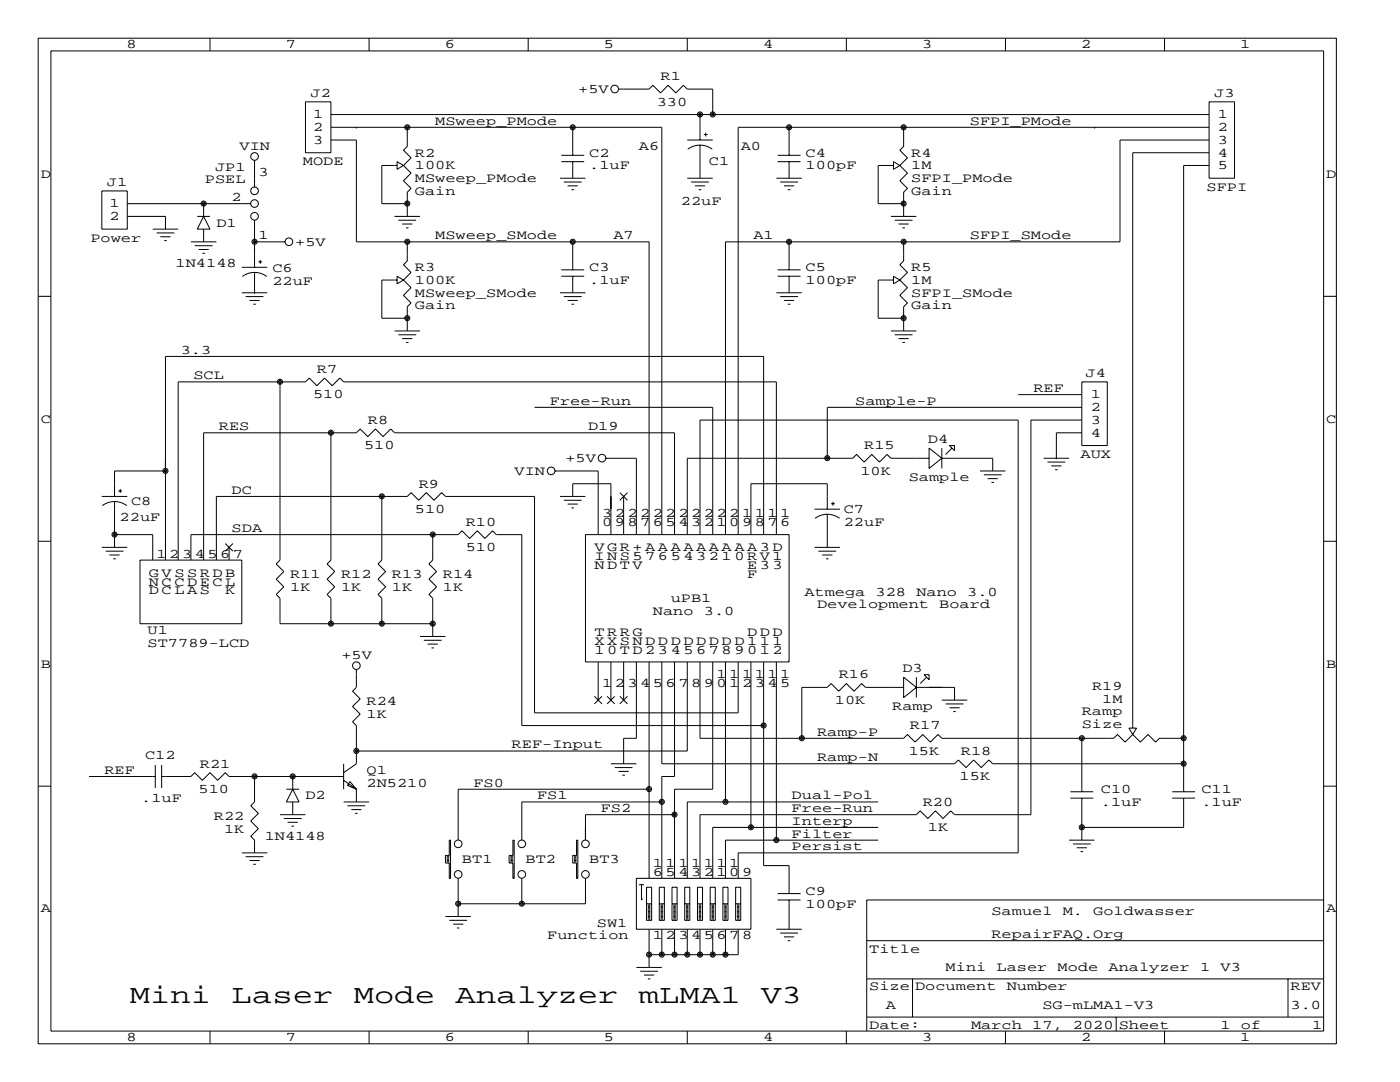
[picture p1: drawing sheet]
<svg xmlns="http://www.w3.org/2000/svg" width="279mm" height="216mm" viewBox="0 0 279 216" stroke-linecap="round" stroke-linejoin="round" font-family="sans-serif">
<g fill="none" stroke="#000" stroke-width=".2">
<path d="M7.6 7.6h259.1v200.7h-259.1zM10.2 10.2h254v195.5h-254zM41.9 7.6v2.6M73.7 7.6v2.6M105.4 7.6v2.6M123.4 17.8h6.1l.8-.8 1.5 1.5 1.5-1.5 1.6 1.5 1.5-1.5 .8 .8h5v5.1M137.2 7.6v2.6M168.9 7.6v2.6M200.7 7.6v2.6M232.4 7.6v2.6M20.3 38.1h5.1v7.6h-5.1zM50.8 33h.1"/>
<path d="M50.8 32v5.3M61 20.3h5v10.2h-5zM66 27.9h5.1v20.4h58.4v58.4M66 22.9h175.3M66 25.4h66.1v81.3M71.1 25.4h.1M79.2 33h-3v7.6h5.1M79.2 32.3l1.3 .7-1.3 .8zM80.5 33l1.5 1.5-1.5 1.6 1.5 1.5-.7 .8v4.8M81.3 25.4v3.8l-.8 .8 1.5 1.5-1.5 1.5M111.8 35.6h5M112 32.3h4.6"/>
<path d="M112 31h4.6M112.5 36.3h3.6M113.3 37.1h2M114 37.8h.6M114.3 25.4v5.6M114.3 32.3v3.3M137.2 35.6h5M137.2 27.9h5M137.3 29.8a4.1 4.1 0 0 1 4.8 0M137.9 36.3h3.6M138.7 37.1h2M139.4 37.8h.6"/>
<path d="M139.7 22.9h.1M139.7 22.9v5M139.7 29v6.6M140.5 26.8h.7M140.8 26.5v.7M154.9 35.6h5.1M155.2 32.3h4.6M155.2 31h4.6M155.7 36.3h3.6M156.5 37.1h2M157.2 37.8h.5M157.5 25.4v5.6"/>
<path d="M157.5 32.3v3.3M178.3 33h-3v7.6h5M178.3 32.3l1.3 .7-1.3 .8zM179.6 33l1.5 1.5-1.5 1.6 1.5 1.5-.8 .8v4.8M180.3 25.4v3.8l-.7 .8 1.5 1.5-1.5 1.5M218.4 25.4h.1M241.3 20.3h5.1v15.3h-5.1zM241.3 33h-5.1v125M241.3 27.9h-17.8v20.4h-78.7v58.4M241.3 30.5h-15.2v114.8M241.3 25.4h-94v81.3M7.6 59.1h2.6"/>
<path d="M25.4 43.2h7.6v2.5M25.4 40.6h24.6M30.5 45.7h5.1M31.2 46.5h3.6M32 47.2h2M32.8 48h.5M38.1 48.3h5.1M38.9 49h3.5M39.4 43.2h2.5M39.6 49.8h2.1M40.4 50.5h.5M40.6 43.2l1.3 2.5h-2.5z"/>
<path d="M40.6 40.6v2.6M40.6 45.7v2.6M48.3 58.4h5M48.3 53.3h5M48.4 55.2a4.1 4.1 0 0 1 4.8 0M49 59.2h3.6M49.8 59.9h2M50.8 58.4h.1M50.8 43.9v9.4M50.8 54.4v4M50.8 48.3h6.1M51.6 52.2h.7"/>
<path d="M51.9 51.9v.7M78.7 43.2h5.1M79.2 55.9h-3v7.6h5.1M79.2 55.1l1.3 .8-1.3 .7zM79.5 43.9h3.6M80.3 44.7h2M80.5 55.9l1.5 1.5-1.5 1.5 1.5 1.6-.7 .7v4.8M81 45.5h.5M81.3 48.3v3.8l-.8 .7 1.5 1.6-1.5 1.5M111.8 58.4h5M112 55.1h4.6M112 53.8h4.6"/>
<path d="M112.5 59.2h3.6M113.3 59.9h2M114.3 48.3v5.5M114.3 55.1v3.3M154.9 58.4h5.1M155.2 55.1h4.6M155.2 53.8h4.6M155.7 59.2h3.6M156.5 59.9h2M157.5 48.3v5.5M157.5 55.1v3.3M177.8 43.2h5.1"/>
<path d="M178.3 55.1l1.3 .8-1.3 .7zM178.3 55.9h-3v7.6h5M178.6 43.9h3.5M179.3 44.7h2.1M179.6 55.9l1.5 1.5-1.5 1.5 1.5 1.6-.8 .7v4.8M180.1 45.5h.5M180.3 48.3v3.8l-.7 .7 1.5 1.6-1.5 1.5M264.2 59.1h2.5M50.5 60.7h.6M55.9 76.2v35.6l-.8 .7 1.5 1.5-1.5 1.6 1.5 1.5-1.5 1.5 .8 .8v5.1h30.5M78.7 66h5.1M79.5 66.8h3.6"/>
<path d="M80.3 67.6h2M81 68.3h.5M114 60.7h.6M157.2 60.7h.5M177.8 66h5.1M178.6 66.8h3.5M179.3 67.6h2.1M180.1 68.3h.5M203.2 78.7h12.7M215.9 76.2h5.1v12.7h-5.1zM20.3 99.1h5.1M23.6 98h.8"/>
<path d="M24 97.6v.7M33 94h-10.1v5.1M66 86.4v25.4l-.7 .7 1.5 1.5-1.5 1.6 1.5 1.5-1.5 1.5 .7 .8v5.1M76.2 99.1v12.7l-.8 .7 1.6 1.5-1.6 1.6 1.6 1.5-1.6 1.5 .8 .8v5.1M106.7 81.3h35.5v25.4M110.7 94h8.7v12.7M111.8 99.1h5M112.5 99.8h3.6M114.3 99.1v-2.6h7.6v10.2M120.9 91.4h6.1v15.3M123.7 98.3l1.5 1.5M124.5 99.1v7.6"/>
<path d="M125.2 98.3l-1.5 1.5M185.4 91.4h-7.6l-.8-.7-1.5 1.5-1.5-1.5-1.5 1.5-1.6-1.5-.7 .7h-33v15.3M185.4 89.4l2.6 2-2.6 2.1zM188 91.4h10.1v2.6M188 89.4v4.1M189.5 88.9h1v1zM190 89.4l-1.3 1.3M195.6 94h5.1M196.3 94.7h3.6M197.1 95.5h2M197.9 96.3h.5M208.3 91.4h5.1"/>
<path d="M209 92.2h3.6M209.8 93h2M210.6 93.7h.5M210.8 91.4h.1M215.9 83.8h-10.2v78.8h-15.2l-.8-.8-1.5 1.5-1.5-1.5-1.5 1.5-1.6-1.5-.7 .8h-43.2v12.7M215.9 81.3h-50.8v10.1M215.9 86.4h-5.1v5M7.6 108h2.6M20.3 109.2h5.1M20.4 100.9a4.1 4.1 0 0 1 4.9 0M21.1 110h3.5M21.8 110.7h2.1"/>
<path d="M22.6 111.5h.5M22.9 100.1v9.1M22.9 106.7h7.6v5.1M27.9 111.8h20.4v12.7h-20.4zM38.1 111.8v-5.1h53.3l.8-.8 1.5 1.5 1.5-1.5 1.6 1.5 1.5-1.5 .8 .8h5v38.1h48.3M43.2 111.8v-12.7h38.1l.7-.8 1.6 1.5 1.5-1.5 1.5 1.5 1.5-1.5 .8 .8h17.8v43.1h40.6v-10.1M45 108.5l1.5 1.5M45.7 109.2v2.6M46.5 108.5l-1.5 1.5M86.4 106.7v5.1l-.8 .7 1.5 1.5-1.5 1.6 1.5 1.5-1.5 1.5 .8 .8v7.6M113.3 100.6h2M114 101.3h.6"/>
<path d="M116.8 106.7h40.7v25.4h-40.7zM134.6 106.7v-20.3h-55.9l-.7-.8-1.5 1.5-1.6-1.5-1.5 1.5-1.5-1.5-.8 .8h-30.5v25.4M139.7 106.7v-22.9h63.5v86.4h-55.9v5.1M152.4 106.7v-35.6h-119.4v40.7M154.9 106.7v-30.5h-86.3l-.8-.8-1.5 1.6-1.5-1.6-1.6 1.6-1.5-1.6-.7 .8h-25.4v35.6M162.6 101.6h5M162.6 109.2h5M162.7 103.4a4.1 4.1 0 0 1 4.8 0M163.3 110h3.6M164.1 110.7h2M164.8 111.5h.6M165.1 101.6v-5.1h-15.2v10.2"/>
<path d="M165.1 102.6v6.6M165.9 100.5h.7M166.2 100.1v.8M264.2 108h2.5M71.1 133.6v3.6l-.7 .7 1.5 1.5-1.5 1.6 1.5 1.5-1.5 1.5 .7 .8v7.6l-2.5 1.8M83.8 127h5.1M84.6 127.8h3.5M85.3 128.5h2.1M86.1 129.3h.5M118.6 138.9l1.5 1.6M119.4 132.1v7.6M120.1 138.9l-1.5 1.6"/>
<path d="M121.2 138.9l1.5 1.6M121.9 132.1v7.6M122.7 138.9l-1.5 1.6M123.7 138.9l1.5 1.6M124.5 132.1v7.6M125.2 138.9l-1.5 1.6M127 132.1v15.2h-2.5v5.1M129.5 132.1v43.2M132.1 132.1v20.3h58.4l.8-.8 1.5 1.6 1.5-1.6 1.5 1.6 1.6-1.6 .7 .8h38.1M134.6 132.1v22.8h-2.5v20.4M137.2 132.1v17.8h-66.1M139.7 132.1v15.2h40.6l.8-.7 1.5 1.5 1.5-1.5 1.6 1.5 1.5-1.5 .8 .7h34.2l.8-.7 1.5 1.5 1.6-1.5"/>
<path d="M142.2 132.1v25.4h-7.6v17.8M144.8 132.1v27.9M149.9 132.1v33M152.4 132.1v40.6h5.1v5.6M154.9 132.1v35.5M180.3 135.1l2.6 2.1-2.6 2zM180.3 137.2h-7.6l-.7-.8-1.6 1.5-1.5-1.5-1.5 1.5-1.5-1.5-.8 .8h-5.1v10.1M182.9 137.2h7.6v2.5M182.9 135.1v4.1M184.4 134.6h1v1zM184.9 135.1l-1.3 1.3M188 139.7h5"/>
<path d="M7.6 156.9h2.6M17.8 154.9h13.2M31 152.7v4.5M32.3 154.9h5.8l.8-.7 1.5 1.5 1.5-1.5 1.5 1.5 1.6-1.5 .7 .7h22.9M32.3 152.7v4.5M50.8 154.9v5.1l-.8 .8 1.6 1.5-1.6 1.5 1.6 1.6-1.6 1.5 .8 .7v2.6M57.1 157.5h2.6M58.4 157.5l1.3 2.5h-2.6zM58.4 154.9v2.6M68.6 152.4v5.1M68.6 155.7l2.5 1.8M69.8 156l1.3 1.5-1.8-.8z"/>
<path d="M71.1 149.9h.1M71.1 157.5v2.5M121.9 152.4h5.1M122.7 153.2h3.5M123.4 153.9h2.1M124.2 154.7h.5M129.5 157.5h-38.1v10.1M188.7 140.5h3.6M189.5 141.2h2M190.2 142h.6M213.6 159.3h4.6M213.6 158h4.6"/>
<path d="M215.9 147.3h.1M215.9 147.3v10.7M215.9 159.3v8.3M225.3 145.3h1.5l-.7 1.3zM226.1 146.6l1.5 1.5 1.5-1.5 1.5 1.5 .8-.8h4.8M233.9 159.3h4.6M233.9 158h4.6M236.2 159.3v5.8h-20.3M264.2 156.9h2.5M48.3 170.2h5M49 170.9h3.6M49.8 171.7h2"/>
<path d="M50.5 172.5h.6M55.9 162.6h5.1M56.6 163.3h3.6M57.4 164.1h2M58.2 164.8h.5M58.4 160v2.6M68.6 160h5.1M69.3 160.8h3.6M70.1 161.5h2M70.9 162.3h.5M89.2 170.9h.5M89.2 171.7h.5"/>
<path d="M89.2 171.2h.5M89.2 171.4h.5M89.2 172h.5M89.7 167.6h.2v7.7h-.2v-3.1h-.8v-1.5h.8zM91.4 175.3v7.6M101.9 170.9h.5M101.9 171.7h.5M101.9 171.2h.5M101.9 171.4h.5M101.9 172h.5M102.4 167.6h.2v7.7h-.2v-3.1h-.8v-1.5h.8zM104.1 175.3v5"/>
<path d="M114.6 170.9h.5M114.6 171.7h.5M114.6 171.2h.5M114.6 171.4h.5M114.6 172h.5M115.1 167.6h.2v7.7h-.2v-3.1h-.8v-1.5h.8zM116.8 175.3v5h-25.4M127 175.3h22.9v10.1h-22.9zM127.5 176.5h1M128 176.5v3.1l.3-.3M129 177h1v6.6h-1zM131.6 177h1v6.6h-1z"/>
<path d="M132.1 160h-28v7.6M134.1 177h1v6.6h-1zM134.6 162.6h-17.8v5M136.7 177h1v6.6h-1zM139.2 177h1v6.6h-1zM141.7 177h1v6.6h-1zM144.3 177h1v6.6h-1zM146.8 177h1v6.6h-1zM155.2 179.6h4.6M155.2 178.3h4.6M157.5 179.6v5.8M175.3 160h-38.1v15.3"/>
<path d="M175.3 167.6h-30.5v7.7M175.3 165.1h-33.1v10.2M213.4 167.6h5M214.1 168.4h3.6M214.9 169.2h2M215.6 169.9h.6M264.2 179.6h-91.2v26.1M88.9 182.9h5.1M89.7 183.6h3.5M90.4 184.4h2.1M91.2 185.2h.5M127 193h5.1"/>
<path d="M127.8 193.8h3.5M128.5 194.6h2.1M129 180.3h1M129.3 195.3h.5M129.3 182.9h.5M129.3 180.6h.5M129.3 180.8h.5M129.3 181.1h.5M129.3 181.4h.5M129.3 181.6h.5M129.3 181.9h.5M129.3 182.1h.5"/>
<path d="M129.3 182.4h.5M129.3 182.6h.5M129.3 183.1h.5M129.3 183.4h.5M129.5 185.4v7.6M131.6 180.3h1M131.8 182.9h.5M131.8 180.6h.5M131.8 180.8h.5M131.8 181.1h.5M131.8 181.4h.5M131.8 181.6h.5"/>
<path d="M131.8 181.9h.5M131.8 182.1h.5M131.8 182.4h.5M131.8 182.6h.5M131.8 183.1h.5M131.8 183.4h.5M132.1 185.4v5.1M134.1 180.3h1M134.4 182.9h.5M134.4 180.6h.5M134.4 180.8h.5M134.4 181.1h.5"/>
<path d="M134.4 181.4h.5M134.4 181.6h.5M134.4 181.9h.5M134.4 182.1h.5M134.4 182.4h.5M134.4 182.6h.5M134.4 183.1h.5M134.4 183.4h.5M134.6 185.4v5.1M136.7 180.3h1M136.9 182.9h.5M136.9 180.6h.5"/>
<path d="M136.9 180.8h.5M136.9 181.1h.5M136.9 181.4h.5M136.9 181.6h.5M136.9 181.9h.5M136.9 182.1h.5M136.9 182.4h.5M136.9 182.6h.5M136.9 183.1h.5M136.9 183.4h.5M137.2 185.4v5.1M139.2 180.3h1"/>
<path d="M139.4 182.9h.6M139.4 180.6h.6M139.4 180.8h.6M139.4 181.1h.6M139.4 181.4h.6M139.4 181.6h.6M139.4 181.9h.6M139.4 182.1h.6M139.4 182.4h.6M139.4 182.6h.6M139.4 183.1h.6M139.4 183.4h.6"/>
<path d="M139.7 185.4v5.1M141.7 180.3h1M142 182.9h.5M142 180.6h.5M142 180.8h.5M142 181.1h.5M142 181.4h.5M142 181.6h.5M142 181.9h.5M142 182.1h.5M142 182.4h.5M142 182.6h.5"/>
<path d="M142 183.1h.5M142 183.4h.5M142.2 185.4v5.1M144.3 180.3h1M144.5 182.9h.5M144.5 180.6h.5M144.5 180.8h.5M144.5 181.1h.5M144.5 181.4h.5M144.5 181.6h.5M144.5 181.9h.5M144.5 182.1h.5"/>
<path d="M144.5 182.4h.5M144.5 182.6h.5M144.5 183.1h.5M144.5 183.4h.5M144.8 185.4v5.1M146.8 180.3h1M147.1 182.9h.5M147.1 180.6h.5M147.1 180.8h.5M147.1 181.1h.5M147.1 181.4h.5M147.1 181.6h.5"/>
<path d="M147.1 181.9h.5M147.1 182.1h.5M147.1 182.4h.5M147.1 182.6h.5M147.1 183.1h.5M147.1 183.4h.5M147.3 185.4v5.1h-17.8M154.9 185.4h5.1M155.7 186.2h3.6M156.5 186.9h2M157.2 187.7h.5M173 195.3h91.2"/>
<path d="M173 187.7h91.2M182.1 195.3v7.6M257 195.3v7.6M41.9 205.7v2.6M73.7 205.7v2.6M105.4 205.7v2.6M137.2 205.7v2.6M168.9 205.7v2.6M173 202.9h91.2M200.7 205.7v2.6M222.8 202.9v2.8M232.4 205.7v2.6"/>
<circle cx="122.7" cy="17.8" r=".76"/>
<circle cx="50.8" cy="31.2" r=".76"/>
<circle cx="50.8" cy="38.1" r=".76"/>
<circle cx="81.3" cy="25.4" r=".51"/>
<circle cx="81.3" cy="25.4" r=".25"/>
<circle cx="114.3" cy="25.4" r=".51"/>
<circle cx="114.3" cy="25.4" r=".25"/>
<circle cx="139.7" cy="22.8" r=".51"/>
<circle cx="139.7" cy="22.8" r=".25"/>
<circle cx="142.2" cy="22.8" r=".51"/>
<circle cx="142.2" cy="22.8" r=".25"/>
<circle cx="157.5" cy="25.4" r=".51"/>
<circle cx="157.5" cy="25.4" r=".25"/>
<circle cx="180.3" cy="25.4" r=".51"/>
<circle cx="180.3" cy="25.4" r=".25"/>
<circle cx="40.6" cy="40.6" r=".51"/>
<circle cx="40.6" cy="40.6" r=".25"/>
<circle cx="50.8" cy="48.2" r=".51"/>
<circle cx="50.8" cy="40.6" r=".76"/>
<circle cx="50.8" cy="43.2" r=".76"/>
<circle cx="50.8" cy="48.2" r=".25"/>
<circle cx="57.7" cy="48.2" r=".76"/>
<circle cx="81.3" cy="40.6" r=".51"/>
<circle cx="81.3" cy="48.2" r=".51"/>
<circle cx="81.3" cy="40.6" r=".25"/>
<circle cx="81.3" cy="48.2" r=".25"/>
<circle cx="114.3" cy="48.2" r=".51"/>
<circle cx="114.3" cy="48.2" r=".25"/>
<circle cx="157.5" cy="48.2" r=".51"/>
<circle cx="157.5" cy="48.2" r=".25"/>
<circle cx="180.3" cy="40.6" r=".51"/>
<circle cx="180.3" cy="48.2" r=".51"/>
<circle cx="180.3" cy="40.6" r=".25"/>
<circle cx="180.3" cy="48.2" r=".25"/>
<circle cx="55.9" cy="76.2" r=".51"/>
<circle cx="55.9" cy="76.2" r=".25"/>
<circle cx="81.3" cy="63.5" r=".51"/>
<circle cx="81.3" cy="63.5" r=".25"/>
<circle cx="180.3" cy="63.5" r=".51"/>
<circle cx="180.3" cy="63.5" r=".25"/>
<circle cx="33" cy="94" r=".51"/>
<circle cx="33" cy="94" r=".25"/>
<circle cx="66" cy="86.3" r=".51"/>
<circle cx="66" cy="86.3" r=".25"/>
<circle cx="76.2" cy="99" r=".51"/>
<circle cx="76.2" cy="99" r=".25"/>
<circle cx="110" cy="94" r=".76"/>
<circle cx="120.1" cy="91.4" r=".76"/>
<circle cx="165.1" cy="91.4" r=".51"/>
<circle cx="165.1" cy="91.4" r=".25"/>
<circle cx="22.9" cy="106.7" r=".51"/>
<circle cx="22.9" cy="106.7" r=".25"/>
<circle cx="86.4" cy="106.7" r=".51"/>
<circle cx="86.4" cy="106.7" r=".25"/>
<circle cx="66" cy="124.4" r=".51"/>
<circle cx="66" cy="124.4" r=".25"/>
<circle cx="71.1" cy="132.8" r=".76"/>
<circle cx="76.2" cy="124.4" r=".51"/>
<circle cx="76.2" cy="124.4" r=".25"/>
<circle cx="86.4" cy="124.4" r=".51"/>
<circle cx="86.4" cy="124.4" r=".25"/>
<circle cx="50.8" cy="154.9" r=".51"/>
<circle cx="50.8" cy="154.9" r=".25"/>
<circle cx="58.4" cy="154.9" r=".51"/>
<circle cx="58.4" cy="154.9" r=".25"/>
<circle cx="71.1" cy="149.8" r=".51"/>
<circle cx="71.1" cy="149.8" r=".25"/>
<circle cx="129.5" cy="157.5" r=".51"/>
<circle cx="129.5" cy="157.5" r=".25"/>
<circle cx="132.1" cy="160" r=".51"/>
<circle cx="132.1" cy="160" r=".25"/>
<circle cx="144.8" cy="160" r=".51"/>
<circle cx="144.8" cy="160" r=".25"/>
<circle cx="152.4" cy="144.8" r=".51"/>
<circle cx="152.4" cy="144.8" r=".25"/>
<circle cx="160" cy="147.3" r=".51"/>
<circle cx="160" cy="147.3" r=".25"/>
<circle cx="215.9" cy="147.3" r=".51"/>
<circle cx="215.9" cy="147.3" r=".25"/>
<circle cx="236.2" cy="152.4" r=".51"/>
<circle cx="236.2" cy="147.3" r=".51"/>
<circle cx="236.2" cy="147.3" r=".25"/>
<circle cx="236.2" cy="152.4" r=".25"/>
<circle cx="91.4" cy="174.5" r=".76"/>
<circle cx="91.4" cy="168.4" r=".76"/>
<circle cx="104.1" cy="174.5" r=".76"/>
<circle cx="104.1" cy="168.4" r=".76"/>
<circle cx="116.8" cy="174.5" r=".76"/>
<circle cx="116.8" cy="168.4" r=".76"/>
<circle cx="134.6" cy="162.5" r=".51"/>
<circle cx="134.6" cy="162.5" r=".25"/>
<circle cx="149.9" cy="165.1" r=".51"/>
<circle cx="149.9" cy="165.1" r=".25"/>
<circle cx="154.9" cy="167.6" r=".51"/>
<circle cx="154.9" cy="167.6" r=".25"/>
<circle cx="215.9" cy="165.1" r=".51"/>
<circle cx="215.9" cy="165.1" r=".25"/>
<circle cx="91.4" cy="180.3" r=".51"/>
<circle cx="91.4" cy="180.3" r=".25"/>
<circle cx="104.1" cy="180.3" r=".51"/>
<circle cx="104.1" cy="180.3" r=".25"/>
<circle cx="129.5" cy="190.5" r=".51"/>
<circle cx="129.5" cy="190.5" r=".25"/>
<circle cx="132.1" cy="190.5" r=".51"/>
<circle cx="132.1" cy="190.5" r=".25"/>
<circle cx="134.6" cy="190.5" r=".51"/>
<circle cx="134.6" cy="190.5" r=".25"/>
<circle cx="137.2" cy="190.5" r=".51"/>
<circle cx="137.2" cy="190.5" r=".25"/>
<circle cx="139.7" cy="190.5" r=".51"/>
<circle cx="139.7" cy="190.5" r=".25"/>
<circle cx="142.2" cy="190.5" r=".51"/>
<circle cx="142.2" cy="190.5" r=".25"/>
<circle cx="144.8" cy="190.5" r=".51"/>
<circle cx="144.8" cy="190.5" r=".25"/>
</g>
<g font-size="5.3">
<text x="25.9" y="200.2">Mini</text>
<text x="46.2" y="200.2">Laser</text>
<text x="70.6" y="200.2">Mode</text>
<text x="90.9" y="200.2">Analyzer</text>
<text x="127.5" y="200.2">mLMA1</text>
<text x="151.9" y="200.2">V3</text>
</g>
<g font-size="2.6">
<text x="25.3" y="9.7">8</text>
<text x="57" y="9.7">7</text>
<text x="88.8" y="9.7">6</text>
<text x="120.5" y="9.7">5</text>
<text x="152.3" y="9.7">4</text>
<text x="184" y="9.7">3</text>
<text x="215.8" y="9.7">2</text>
<text x="247.5" y="9.7">1</text>
<text x="131.8" y="16">R1</text>
<text x="62" y="19.3">J2</text>
<text x="62.5" y="23.6">1</text>
<text x="115.4" y="18.5">+5V</text>
<text x="131.1" y="21.1">330</text>
<text x="242.3" y="19.3">J3</text>
<text x="243.1" y="23.6">1</text>
<text x="47.8" y="30">VIN</text>
<text x="62.5" y="26.2">2</text>
<text x="62.5" y="28.7">3</text>
<text x="86.9" y="24.9">MSweep_PMode</text>
<text x="127.5" y="30">A6</text>
<text x="147.8" y="30">A0</text>
<text x="193.5" y="24.9">SFPI_PMode</text>
<text x="243.1" y="26.2">2</text>
<text x="243.1" y="28.7">3</text>
<text x="8.1" y="35.5">D</text>
<text x="42.9" y="34">JP1</text>
<text x="51.6" y="35.1">3</text>
<text x="60.5" y="33">MODE</text>
<text x="82.8" y="31.2">R2</text>
<text x="82.8" y="33.8">100K</text>
<text x="117.6" y="31.2">C2</text>
<text x="117.6" y="33.8">.1uF</text>
<text x="141.5" y="33">C1</text>
<text x="160.8" y="31.2">C4</text>
<text x="160.8" y="33.8">100pF</text>
<text x="181.9" y="31.2">R4</text>
<text x="181.9" y="33.8">1M</text>
<text x="243.1" y="31.2">4</text>
<text x="243.1" y="33.8">5</text>
<text x="264.7" y="35.5">D</text>
<text x="21.3" y="37.1">J1</text>
<text x="21.9" y="41.4">1</text>
<text x="40.9" y="36.6">PSEL</text>
<text x="46.2" y="40.1">2</text>
<text x="82.8" y="36.3">MSweep_PMode</text>
<text x="82.8" y="38.9">Gain</text>
<text x="135.9" y="40.9">22uF</text>
<text x="181.9" y="36.3">SFPI_PMode</text>
<text x="181.9" y="38.9">Gain</text>
<text x="240.8" y="38.1">SFPI</text>
<text x="21.9" y="43.9">2</text>
<text x="43.2" y="45.2">D1</text>
<text x="51.6" y="47.8">1</text>
<text x="86.9" y="47.8">MSweep_SMode</text>
<text x="122.4" y="47.8">A7</text>
<text x="150.4" y="47.8">A1</text>
<text x="193.5" y="47.8">SFPI_SMode</text>
<text x="18" y="48.3">Power</text>
<text x="35.1" y="53.3">1N4148</text>
<text x="58.9" y="49">+5V</text>
<text x="54.4" y="54.4">C6</text>
<text x="54.4" y="56.9">22uF</text>
<text x="82.8" y="54.1">R3</text>
<text x="82.8" y="56.6">100K</text>
<text x="82.8" y="59.2">MSweep_SMode</text>
<text x="117.6" y="54.1">C3</text>
<text x="117.6" y="56.6">.1uF</text>
<text x="160.8" y="54.1">C5</text>
<text x="160.8" y="56.6">100pF</text>
<text x="181.9" y="54.1">R5</text>
<text x="181.9" y="56.6">1M</text>
<text x="181.9" y="59.2">SFPI_SMode</text>
<text x="82.8" y="61.7">Gain</text>
<text x="181.9" y="61.7">Gain</text>
<text x="36.1" y="70.6">3.3</text>
<text x="38.6" y="75.7">SCL</text>
<text x="63.2" y="74.4">R7</text>
<text x="216.7" y="75.2">J4</text>
<text x="62.5" y="79.5">510</text>
<text x="109.7" y="80.8">Free-Run</text>
<text x="170.7" y="80.8">Sample-P</text>
<text x="206.2" y="78.2">REF</text>
<text x="217.7" y="79.5">1</text>
<text x="217.7" y="82">2</text>
<text x="8.1" y="84.3">C</text>
<text x="43.7" y="85.9">RES</text>
<text x="72.6" y="89.7">510</text>
<text x="73.4" y="84.6">R8</text>
<text x="117.3" y="85.9">D19</text>
<text x="172.5" y="89.7">R15</text>
<text x="185.2" y="88.4">D4</text>
<text x="217.7" y="84.6">3</text>
<text x="217.7" y="87.1">4</text>
<text x="264.7" y="84.3">C</text>
<text x="102.7" y="94.7">VIN</text>
<text x="112.9" y="92.2">+5V</text>
<text x="171.7" y="94.7">10K</text>
<text x="215.6" y="91.4">AUX</text>
<text x="26.2" y="100.8">C8</text>
<text x="46.2" y="98.6">DC</text>
<text x="83.6" y="97.3">R9</text>
<text x="181.4" y="96">Sample</text>
<text x="23.9" y="103.9">22uF</text>
<text x="46.2" y="106.2">SDA</text>
<text x="82.8" y="102.4">510</text>
<text x="93" y="104.9">R10</text>
<text x="120.1" y="103.1">3</text>
<text x="120.1" y="104.9">0</text>
<text x="122.7" y="103.1">2</text>
<text x="122.7" y="104.9">9</text>
<text x="125.2" y="103.1">2</text>
<text x="125.2" y="104.9">8</text>
<text x="127.8" y="103.1">2</text>
<text x="127.8" y="104.9">7</text>
<text x="130.3" y="103.1">2</text>
<text x="130.3" y="104.9">6</text>
<text x="132.8" y="103.1">2</text>
<text x="132.8" y="104.9">5</text>
<text x="135.4" y="103.1">2</text>
<text x="135.4" y="104.9">4</text>
<text x="137.9" y="103.1">2</text>
<text x="137.9" y="104.9">3</text>
<text x="140.5" y="103.1">2</text>
<text x="140.5" y="104.9">2</text>
<text x="143" y="103.1">2</text>
<text x="143" y="104.9">1</text>
<text x="145.5" y="103.1">2</text>
<text x="145.5" y="104.9">0</text>
<text x="148.1" y="103.1">1</text>
<text x="148.1" y="104.9">9</text>
<text x="150.6" y="103.1">1</text>
<text x="150.6" y="104.9">8</text>
<text x="153.2" y="103.1">1</text>
<text x="153.2" y="104.9">7</text>
<text x="155.7" y="103.1">1</text>
<text x="155.7" y="104.9">6</text>
<text x="168.4" y="102.4">C7</text>
<text x="168.4" y="104.9">22uF</text>
<text x="31.2" y="111.3">1</text>
<text x="33.8" y="111.3">2</text>
<text x="36.3" y="111.3">3</text>
<text x="38.9" y="111.3">4</text>
<text x="41.4" y="111.3">5</text>
<text x="43.9" y="111.3">6</text>
<text x="46.5" y="111.3">7</text>
<text x="93" y="110">510</text>
<text x="118.6" y="110">V G R + A A A A A A A A A 3 D</text>
<text x="118.6" y="111.8">I N S 5</text>
<text x="118.6" y="113.5">N D T V</text>
<text x="128.8" y="111.8">7</text>
<text x="131.3" y="111.8">6</text>
<text x="133.9" y="111.8">5</text>
<text x="136.4" y="111.8">4</text>
<text x="138.9" y="111.8">3</text>
<text x="141.5" y="111.8">2</text>
<text x="144" y="111.8">1</text>
<text x="146.6" y="111.8">0 R V 1</text>
<text x="149.1" y="113.5">E 3</text>
<text x="154.2" y="113.5">3</text>
<text x="29.7" y="115.1">G V S S R D B</text>
<text x="29.7" y="116.8">N C C D E C L</text>
<text x="29.7" y="118.6">D C L A S</text>
<text x="45" y="118.6">K</text>
<text x="57.9" y="115.3">R11</text>
<text x="57.9" y="117.9">1K</text>
<text x="68.1" y="115.3">R12</text>
<text x="68.1" y="117.9">1K</text>
<text x="78.2" y="115.3">R13</text>
<text x="78.2" y="117.9">1K</text>
<text x="88.4" y="115.3">R14</text>
<text x="88.4" y="117.9">1K</text>
<text x="149.1" y="115.3">F</text>
<text x="160.5" y="118.9">Atmega</text>
<text x="174.8" y="118.9">328</text>
<text x="182.9" y="118.9">Nano</text>
<text x="193" y="118.9">3.0</text>
<text x="130.3" y="122.7">Nano</text>
<text x="133.9" y="120.1">uPB1</text>
<text x="140.5" y="122.7">3.0</text>
<text x="163.1" y="121.4">Development</text>
<text x="187.5" y="121.4">Board</text>
<text x="29.5" y="126.5">U1</text>
<text x="29.5" y="129">ST7789-LCD</text>
<text x="68.1" y="131.6">+5V</text>
<text x="118.6" y="127">T R R G</text>
<text x="118.6" y="128.8">X X S N D D D D D D D D 1</text>
<text x="118.6" y="130.6">1</text>
<text x="121.2" y="130.6">0 T D 2</text>
<text x="131.3" y="130.6">3</text>
<text x="133.9" y="130.6">4</text>
<text x="136.4" y="130.6">5</text>
<text x="138.9" y="130.6">6</text>
<text x="141.5" y="130.6">7</text>
<text x="144" y="130.6">8</text>
<text x="146.6" y="130.6">9</text>
<text x="149.1" y="127">D D D</text>
<text x="149.1" y="130.6">0</text>
<text x="151.6" y="128.8">1</text>
<text x="151.6" y="130.6">1</text>
<text x="154.2" y="128.8">1</text>
<text x="154.2" y="130.6">2</text>
<text x="8.1" y="133.2">B</text>
<text x="120.1" y="137.2">1</text>
<text x="122.7" y="137.2">2</text>
<text x="125.2" y="137.2">3</text>
<text x="127.8" y="137.2">4</text>
<text x="130.3" y="137.2">5</text>
<text x="132.8" y="137.2">6</text>
<text x="135.4" y="137.2">7</text>
<text x="137.9" y="137.2">8</text>
<text x="140.5" y="137.2">9</text>
<text x="143" y="135.4">1</text>
<text x="143" y="137.2">0</text>
<text x="145.5" y="135.4">1</text>
<text x="145.5" y="137.2">1</text>
<text x="148.1" y="135.4">1</text>
<text x="148.1" y="137.2">2</text>
<text x="150.6" y="135.4">1</text>
<text x="150.6" y="137.2">3</text>
<text x="153.2" y="135.4">1</text>
<text x="153.2" y="137.2">4</text>
<text x="155.7" y="135.4">1</text>
<text x="155.7" y="137.2">5</text>
<text x="167.4" y="135.4">R16</text>
<text x="180.1" y="134.1">D3</text>
<text x="217.9" y="137.7">R19</text>
<text x="264.7" y="133.2">B</text>
<text x="73.2" y="140.7">R24</text>
<text x="73.2" y="143.3">1K</text>
<text x="166.6" y="140.5">10K</text>
<text x="178.1" y="141.7">Ramp</text>
<text x="215.9" y="142.7">Ramp</text>
<text x="220" y="140.2">1M</text>
<text x="102.1" y="149.4">REF-Input</text>
<text x="163.1" y="146.8">Ramp-P</text>
<text x="181.6" y="145.5">R17</text>
<text x="215.9" y="145.3">Size</text>
<text x="20.8" y="154.4">REF</text>
<text x="29" y="151.4">C12</text>
<text x="39.9" y="153.2">R21</text>
<text x="73.2" y="154.4">Q1</text>
<text x="163.1" y="151.9">Ramp-N</text>
<text x="181.4" y="150.6">15K</text>
<text x="191.5" y="155.7">15K</text>
<text x="191.8" y="150.6">R18</text>
<text x="28.2" y="160">.1uF</text>
<text x="39.6" y="158.2">510</text>
<text x="61" y="159.5">D2</text>
<text x="73.2" y="157">2N5210</text>
<text x="94.5" y="157">FS0</text>
<text x="107.2" y="159.5">FS1</text>
<text x="158" y="159.5">Dual-Pol</text>
<text x="184.1" y="160.8">R20</text>
<text x="219.7" y="158.2">C10</text>
<text x="219.7" y="160.8">.1uF</text>
<text x="239.8" y="158.2">C11</text>
<text x="239.8" y="160.8">.1uF</text>
<text x="42.7" y="163.6">R22</text>
<text x="44.7" y="166.1">1K</text>
<text x="52.8" y="167.6">1N4148</text>
<text x="119.9" y="162.1">FS2</text>
<text x="158" y="162.1">Free-Run</text>
<text x="158" y="164.6">Interp</text>
<text x="158" y="167.1">Filter</text>
<text x="185.2" y="165.9">1K</text>
<text x="92.2" y="172.2">BT1</text>
<text x="104.9" y="172.2">BT2</text>
<text x="117.6" y="172.2">BT3</text>
<text x="130.3" y="173">1</text>
<text x="132.8" y="173">1</text>
<text x="135.4" y="173">1</text>
<text x="137.9" y="173">1</text>
<text x="140.5" y="173">1</text>
<text x="143" y="173">1</text>
<text x="145.5" y="173">1</text>
<text x="158" y="169.7">Persist</text>
<text x="130.3" y="174.8">6</text>
<text x="132.8" y="174.8">5</text>
<text x="135.4" y="174.8">4</text>
<text x="137.9" y="174.8">3</text>
<text x="140.5" y="174.8">2</text>
<text x="143" y="174.8">1</text>
<text x="145.5" y="174.8">0 9</text>
<text x="160.8" y="178.6">C9</text>
<text x="8.1" y="182.1">A</text>
<text x="119.1" y="184.9">SW1</text>
<text x="160.8" y="181.1">100pF</text>
<text x="197.9" y="182.6">Samuel</text>
<text x="212.1" y="182.6">M.</text>
<text x="218.2" y="182.6">Goldwasser</text>
<text x="264.7" y="182.1">A</text>
<text x="109.2" y="187.5">Function</text>
<text x="130.3" y="187.5">1 2 3 4 5 6 7 8</text>
<text x="173.5" y="190.2">Title</text>
<text x="197.9" y="187.2">RepairFAQ.Org</text>
<text x="173.5" y="197.6">Size Document</text>
<text x="188.7" y="193.8">Mini</text>
<text x="198.9" y="193.8">Laser</text>
<text x="200.9" y="197.6">Number</text>
<text x="211.1" y="193.8">Mode</text>
<text x="221.2" y="193.8">Analyzer</text>
<text x="239.5" y="193.8">1</text>
<text x="243.6" y="193.8">V3</text>
<text x="257.6" y="197.6">REV</text>
<text x="176.8" y="201.4">A</text>
<text x="208" y="201.4">SG-mLMA1-V3</text>
<text x="257.6" y="201.4">3.0</text>
<text x="25.3" y="207.8">8</text>
<text x="57" y="207.8">7</text>
<text x="88.8" y="207.8">6</text>
<text x="120.5" y="207.8">5</text>
<text x="152.3" y="207.8">4</text>
<text x="173.5" y="205.2">Date:</text>
<text x="184" y="207.8">3</text>
<text x="193.8" y="205.2">March</text>
<text x="206" y="205.2">17,</text>
<text x="214.1" y="205.2">2020 Sheet</text>
<text x="215.8" y="207.8">2</text>
<text x="243.6" y="205.2">1</text>
<text x="247.5" y="207.8">1</text>
<text x="247.7" y="205.2">of</text>
<text x="261.9" y="205.2">1</text>
</g>
</svg>
